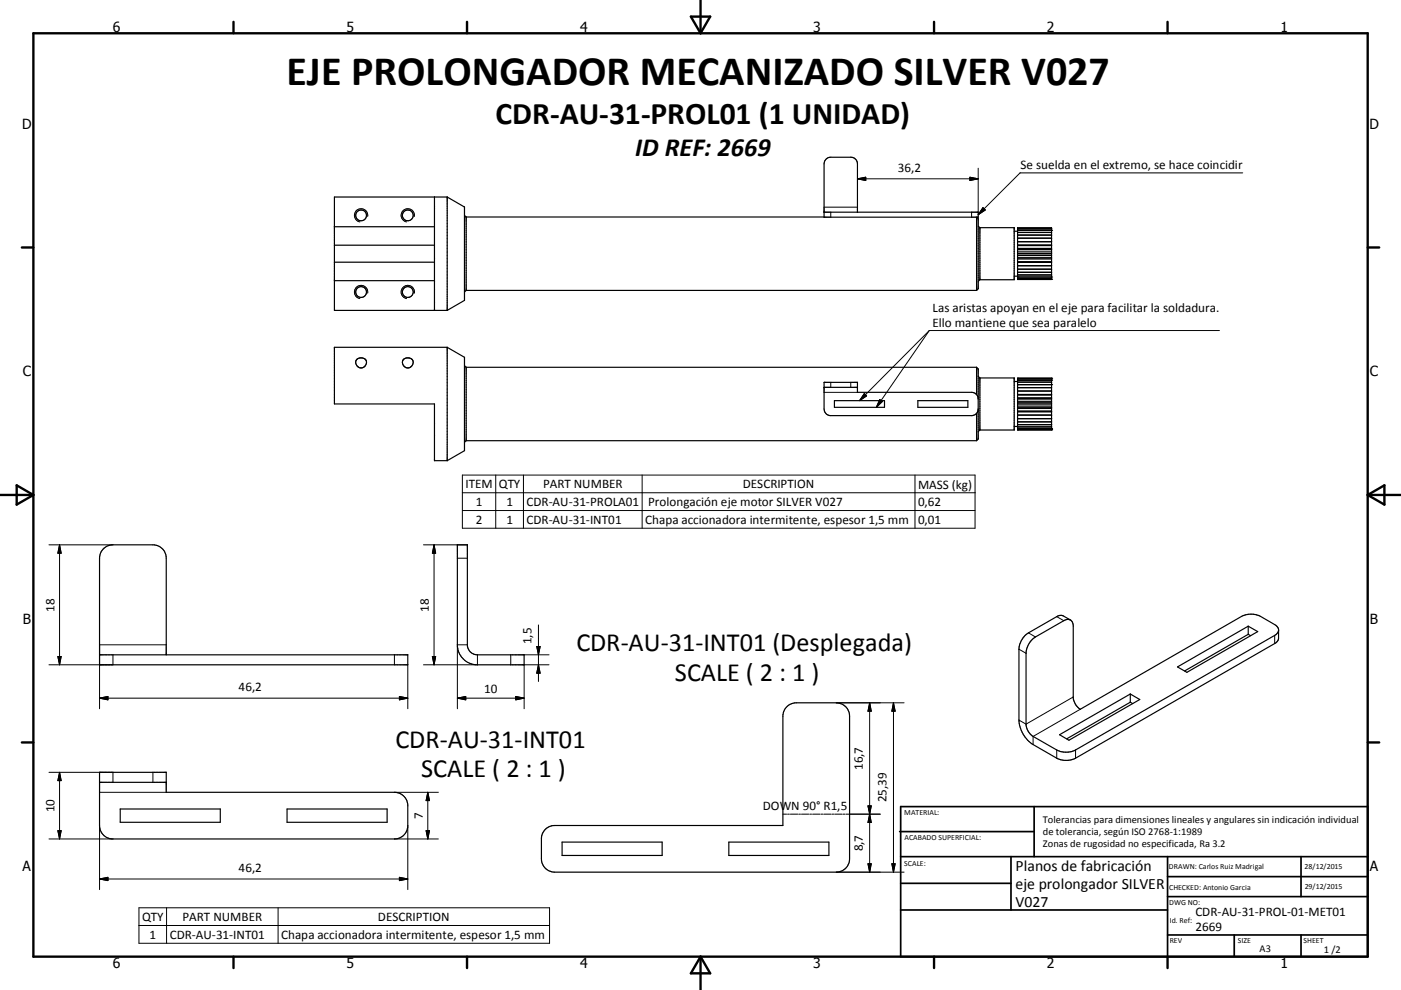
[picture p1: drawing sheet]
<svg xmlns="http://www.w3.org/2000/svg" width="420mm" height="297mm" viewBox="0 0 420 297" stroke-linecap="round" stroke-linejoin="round" font-family="sans-serif">
<g fill="none" stroke="#000" stroke-width=".36">
<path d="M130.3 59.1v34M134.1 59.1l5.2 3v28l-5.2 3M134.1 59.1v34M134.1 59.1h-33.8v34h33.8M100.3 78.7h30M100.3 73.6h30M100.3 68h30M139.3 64.6l.5 .5M139.8 65.1v22M247.1 63.7h46.2v1.5l-153.5-.1M257.1 63.7v-14.5a1.98 1.98 0 0 0-2-2h-6a1.99 1.99 0 0 0-2 2v16M292.8 65.2v21.9"/>
<path d="M292.8 65.2l.5 .4v21l-.5 .5M293.3 67.8l.5 .5M293.8 68.3v15.6M293.8 68.3h10.3v15.6h-10.3M304.1 69.4h1M305.1 68.4h10.2v15.5h-10.2zM305.1 77.3h10.2M305.1 78.6h10.2M305.1 78.5h10.2M305.1 79.7h10.2M305.1 68.4h10.2M305.1 68.7h10.2"/>
<path d="M305.1 69.1h10.2M305.1 69.8h10.2M305.1 69.7h10.2M305.1 70.5h10.2M305.1 71.5h10.2M305.1 72.5h10.2M305.1 73.7h10.2M305.1 73.6h10.2M305.1 74.9h10.2M305.1 76.1h10.2M305.1 78.7h10.2M305.1 77.7h10.2"/>
<path d="M305.1 76.7h10.2M305.1 75.6h10.2M305.1 74.5h10.2M305.1 73.5h10.2M100.3 84.2h30M139.8 87.1l-.5 .5M139.8 87.1h153M293.8 83.9l-.5 .5M304.1 82.9h1M305.1 80.8h10.2M305.1 81.7h10.2M305.1 82.5h10.2"/>
<path d="M305.1 83.1h10.2M305.1 83.5h10.2M305.1 83.8h10.2M107.1 107.7a1.57 1.57 0 0 1 2.2 0 1.57 1.57 0 0 1 .1 2.2 1.57 1.57 0 0 1-2.2 0 1.57 1.57 0 0 1-.1-2.2zM120.9 107.9a1.58 1.58 0 0 1 2.4-.2 1.58 1.58 0 0 1-.2 2.4 1.6 1.6 0 0 1-2-.2 1.6 1.6 0 0 1-.2-2zM134.1 104.2l5.2 3v28l-5.2 3M134.1 104.2v34M134.1 104.2h-33.8v17h30v17h3.8M139.3 109.7l.5 .5M139.8 110.2v22M139.8 110.2h153M247.1 116.2h10"/>
<path d="M292.8 110.2v8.2M292.8 110.2l.5 .5v21l-.5 .5M293.3 119.7a1.98 1.98 0 0 0-2-2h-34.2v-3h-10v8a2.02 2.02 0 0 0 2 2h42.2a1.97 1.97 0 0 0 2-2M293.3 112.9l.5 .5M293.8 113.4v15.6M293.8 113.4h10.3v15.6h-10.3M304.1 114.5h1M305.1 113.5h10.2v15.5h-10.2zM305.1 113.7h10.2M305.1 114.1h10.2M305.1 114.7h10.2M305.1 114.6h10.2"/>
<path d="M305.1 115.4h10.2M305.1 116.3h10.2M305.1 117.3h10.2M305.1 118.5h10.2M305.1 118.4h10.2M305.1 119.7h10.2M305.1 119.6h10.2M305.1 119.3h10.2M305.1 118.3h10.2M139.8 132.2l-.5 .5M139.8 132.2h153M250.2 120.2h15v2h-15z"/>
<path d="M275.2 120.2h15v2h-15zM292.8 124v8.2M293.8 129l-.5 .5M304.1 127.9h1M305.1 120.9h10.2M305.1 122.2h10.2M305.1 122.1h10.2M305.1 123.3h10.2M305.1 124.5h10.2M305.1 125.6h10.2M305.1 126.6h10.2M305.1 127.4h10.2"/>
<path d="M305.1 128.1h10.2M305.1 128h10.2M305.1 128.6h10.2M305.1 128.9h10.2M305.1 123.6h10.2M305.1 122.5h10.2M305.1 121.5h10.2M305.1 120.4h10.2M137.1 163.5h3v30a3 3 0 0 0 3 3h14v2.9h-14a6 6 0 0 1-6-5.9zM29.8 196.5h92.5v2.9h-92.5v-31.9a4 4 0 0 1 4.1-4h11.9a4 4 0 0 1 4 4v29M320.9 186l-2.3-1.3h-1.2l-9.1 5.2a6.3 6.3 0 0 0-2.8 4.9v21.2a9.3 9.3 0 0 0 4.2 7.4l7.1 4.1a6.4 6.4 0 0 0 5.7 0l60-34.6 .8-1.2v-2.8l-.2-.6-.6-.7-4.6-2.7a6.4 6.4 0 0 0-5.7 0l-48.3 27.9a4.7 4.7 0 0 1-2.1-3.4v-21.6a1.73 1.73 0 0 0-.9-1.8 1.73 1.73 0 0 0-2 .2l-8.5 4.9a6.2 6.2 0 0 0-2.8 4.9v21.6a4.9 4.9 0 0 0 2.1 3.3l7.1 4.1a6.3 6.3 0 0 0 5.7 0l59.7-34.4 .8-.7 .3-.8M374.2 190.3l-19 11"/>
<path d="M374.2 187.9v2.4M374.2 190.3l.7 .4M338.9 208.2v2.5M338.9 210.7l.7 .4M338.9 210.7l-19.1 11M353 200.1l21.2-12.2 2.9 1.6-21.3 12.2zM29.8 231.7h20v6h68.4a4 4 0 0 1 4.1 4v6a4 4 0 0 1-4.1 4h-84.3a4 4 0 0 1-4.1-4zM29.8 234.7h20M317.7 220.4l21.2-12.2 2.8 1.7-21.2 12.2zM36 242.7h30v4h-30zM86.1 242.7h30v4h-30zM163.3 249l1.6-1.1 1.4-.2h68.4v-32.8a4 4 0 0 1 4-4h12a4 4 0 0 1 4 4v42.7a4 4 0 0 1-4 4.1h-84.4a4 4 0 0 1-4-4.1v-6.4l.3-1z"/>
<path d="M168.5 252.6h30v4.1h-30zM218.5 252.6h30v4.1h-30z"/>
<circle cx="108.3" cy="64.6" r="1.62"/>
<circle cx="122.3" cy="64.6" r="1.63"/>
<circle cx="108.3" cy="87.6" r="1.63"/>
<circle cx="122.3" cy="87.6" r="1.63"/>
</g>
<g fill="#000">
<circle cx="305.1" cy="69.1" r=".18"/>
<circle cx="315.3" cy="69.1" r=".18"/>
<circle cx="305.1" cy="83.8" r=".18"/>
<circle cx="305.1" cy="83.1" r=".18"/>
<circle cx="315.3" cy="83.1" r=".18"/>
<circle cx="315.3" cy="83.8" r=".18"/>
<circle cx="305.1" cy="113.5" r=".18"/>
<circle cx="305.1" cy="113.7" r=".18"/>
<circle cx="305.1" cy="114.1" r=".18"/>
<circle cx="305.1" cy="115.4" r=".18"/>
<circle cx="315.3" cy="113.5" r=".18"/>
<circle cx="315.3" cy="113.7" r=".18"/>
<circle cx="315.3" cy="114.1" r=".18"/>
<circle cx="315.3" cy="115.4" r=".18"/>
<circle cx="305.1" cy="128.9" r=".18"/>
<circle cx="305.1" cy="129" r=".18"/>
<circle cx="305.1" cy="128.6" r=".18"/>
<circle cx="315.3" cy="128.9" r=".18"/>
<circle cx="315.3" cy="129" r=".18"/>
<circle cx="315.3" cy="128.6" r=".18"/>
</g>
<g fill="none" stroke="#000" stroke-width=".3">
<path d="M257.1 53.6h36.2M257.1 53.6l2.5-.4v1zM290.8 53.2l2.5 .4-2.5 .6zM293.3 50.5v13.2M372.6 51.9h-66.8l-12.5 12.5M110.2 64.9a2 2 0 0 0-1.6-2.3 2 2 0 0 0-2.3 1.7 2 2 0 0 0 1.6 2.3M124.2 64.9a2 2 0 0 0-1.6-2.3 2 2 0 0 0-2.3 1.7 2 2 0 0 0 1.6 2.3M247.1 62.2h10M249.1 63.7v1.5M291.3 63.7v1.5M294.7 62.3l.7 .7-2.1 1.4zM110.2 88a2 2 0 0 0-1.6-2.4 2 2 0 0 0-2.3 1.7 2 2 0 0 0 1.6 2.3"/>
<path d="M124.2 88a2 2 0 0 0-1.6-2.4 2 2 0 0 0-2.3 1.7 2 2 0 0 0 1.6 2.3M278.6 99.2l-20.9 21M278.6 99.2h87M278.6 99.2l-15.9 23M247.1 117.7h10M249.1 114.7v1.5M255.1 114.7v1.5M259.1 118.1l.7 .7-2.1 1.4zM263.8 119.9l.8 .5-1.9 1.8zM138.6 142.5h153.7v16h-153.7zM138.6 147.8h153.7M138.6 153.2h153.7"/>
<path d="M148.6 142.5v16M156.9 142.5v16M192.5 142.5v16M274.3 142.5v16M14.7 163.5h19.2M17.9 163.5v35.9M17.9 163.5l.4 2.5h-1zM127 163.5h13.1M130.1 163.5l.5 2.5h-1zM130.1 163.5v35.9M137.1 167.5h3M17.3 197h1l-.4 2.4z"/>
<path d="M33.9 196.5v2.9h-19.2M49.8 193.5h-20v19.1M118.2 196.5v2.9M122.3 199.4v13.2M129.6 197h1l-.5 2.4zM140.1 193.5h-3v19.1M143.1 196.5v2.9h-16.1M153.1 196.5v2.9M157.1 196.5h7.5M160.9 194h1l-.5 2.5zM161.4 187.5v17M161.4 199.4l.5 2.6h-1z"/>
<path d="M164.6 199.4h-7.5v13.2M305.5 194.8l2.1 1.2M308.3 189.9l2.1 1.2M316.8 185l2.1 1.2M382.2 190.6v2.5M29.8 209.5h92.5M29.8 209.5l2.6-.6v1.1zM119.7 208.9l2.6 .6-2.6 .5zM137.1 209.5h20M137.1 209.5l2.5-.6v1.1zM154.6 208.9l2.5 .6-2.5 .5zM250.7 210.9h20.3"/>
<path d="M260.7 210.9v50.8M260.7 210.9l.5 2.5h-1zM267.9 210.9l.5 2.5h-1zM267.9 210.9v50.8M321.8 209.1l-14.2 8.2-2.1-1.3M323.9 212.8l-14.2 8.1v2.5M14.7 231.7h19.2v3M17.9 231.7v20M17.9 231.7l.4 2.5h-1zM29.8 237.7h20M45.8 231.7v3M118.2 237.7h13.2"/>
<path d="M128.3 237.7v14M128.3 237.7l.5 2.5h-1.1zM316.8 225v2.5M322.5 225v2.5M14.7 251.7h19.2M17.3 249.2h1l-.4 2.5zM29.8 247.7v19.2M118.2 251.7h13.2M122.3 247.7v19.2M127.7 249.2h1.1l-.5 2.5zM234.7 244.3h1.1M236.1 244.3h.6"/>
<path d="M237 244.3h2.2M239.4 244.3h.6M240.3 244.3h2.2M242.8 244.3h.5M243.6 244.3h2.2M246.1 244.3h.6M246.9 244.3h2.3M249.4 244.3h.6M250.3 244.3h2.2M252.8 244.3h.5M253.6 244.3h10.3M260.2 259.1h1l-.5 2.6z"/>
<path d="M260.2 241.8h1l-.5 2.5zM260.7 244.3l.5 2.4h-1zM267.4 259.1h1l-.5 2.6zM29.8 263.7l2.6-.5v1zM29.8 263.7h92.5M41.7 272.3h123.1v10.7h-123.1zM41.7 277.7h123.1M49.9 272.3v10.7M83.4 272.3v10.7M119.7 263.2l2.6 .5-2.6 .5zM250.7 261.7h20.3"/>
</g>
<g fill="none" stroke="#000" stroke-width=".71">
<path d="M10 10h400v277h-400zM70 6.6v3.4M140 6.6v3.4M207.1 5h5.8l-2.9 5zM210 0v10M280 6.6v3.4M350 6.6v3.4M6.6 74.2h3.4M410 74.2h3.5M0 148.5h10M5 145.6l5 2.9-5 2.9zM410 148.5h10.1"/>
<path d="M410 148.5l5.1-2.9v5.8zM6.6 222.7h3.4M410 222.7h3.5M70 287v3.4M140 287v3.4M210 287v10M210 287l2.9 5h-5.8zM280 287v3.4M350 287v3.4"/>
</g>
<g fill="none" stroke="#000" stroke-width=".51">
<path d="M269.7 249.5h40.3M270 242h140v45h-140zM270 257h140M303.1 257v16M310 242v15M350 257v30M390.1 257v12M270 265h33.1M270 273h80M350 269h60M350 263h60M350 280.5h60"/>
<path d="M370 280.5v6.5M390.1 280.5v6.5"/>
</g>
<g fill="#000" stroke="#000" stroke-width=".3">
<path d="M257.1 53.6l2.5-.4v1zM290.8 53.2l2.5 .4-2.5 .6zM294.7 62.3l.7 .7-2.1 1.4zM259.1 118.1l.7 .7-2.1 1.4zM263.8 119.9l.8 .5-1.9 1.8zM17.9 163.5l.4 2.5h-1zM130.1 163.5l.5 2.5h-1zM17.3 197h1l-.4 2.4zM129.6 197h1l-.5 2.4zM160.9 194h1l-.5 2.5zM29.8 209.5l2.6-.6v1.1zM119.7 208.9l2.6 .6-2.6 .5z"/>
<path d="M137.1 209.5l2.5-.6v1.1zM154.6 208.9l2.5 .6-2.5 .5zM161.4 199.4l.5 2.6h-1zM260.7 210.9l.5 2.5h-1zM267.9 210.9l.5 2.5h-1zM17.9 231.7l.4 2.5h-1zM17.3 249.2h1l-.4 2.5zM127.7 249.2h1.1l-.5 2.5zM128.3 237.7l.5 2.5h-1.1zM260.2 259.1h1l-.5 2.6zM260.2 241.8h1l-.5 2.5zM260.7 244.3l.5 2.4h-1z"/>
<path d="M267.4 259.1h1l-.5 2.6zM29.8 263.7l2.6-.5v1zM119.7 263.2l2.6 .5-2.6 .5z"/>
</g>
<text font-size="12.6" x="85.9" y="25.5">EJE PROLONGADOR MECANIZADO SILVER V027</text>
<text font-size="9.4" x="148.6" y="37.3">CDR-AU-31-PROL01 (1 UNIDAD)</text>
<g font-size="7.9">
<text x="190.4" y="46.7">ID REF: 2669</text>
<text x="172.8" y="195.4">CDR-AU-31-INT01 (Desplegada)</text>
<text x="202.4" y="204.4">SCALE ( 2 : 1 )</text>
<text x="118.5" y="224.3">CDR-AU-31-INT01</text>
<text x="126.2" y="233.3">SCALE ( 2 : 1 )</text>
</g>
<g font-size="4.7">
<text x="304.5" y="261.2">Planos de fabricación</text>
<text x="304.5" y="266.6">eje prolongador SILVER</text>
<text x="304.5" y="272">V027</text>
</g>
<g font-size="4.2">
<text x="33.9" y="9.6">6</text>
<text x="103.9" y="9.6">5</text>
<text x="173.9" y="9.6">4</text>
<text x="243.8" y="9.6">3</text>
<text x="313.9" y="9.6">2</text>
<text x="383.9" y="9.6">1</text>
<text x="6.7" y="38.7">D</text>
<text x="410.5" y="38.7">D</text>
<text x="6.9" y="112.9">C</text>
<text x="410.7" y="112.9">C</text>
<text x="6.9" y="187.1">B</text>
<text x="410.7" y="187.1">B</text>
<text x="6.8" y="261.4">A</text>
<text x="410.7" y="261.4">A</text>
<text x="33.9" y="290.4">6</text>
<text x="103.9" y="290.4">5</text>
<text x="173.9" y="290.4">4</text>
<text x="243.8" y="290.4">3</text>
<text x="313.9" y="290.4">2</text>
<text x="383.9" y="290.4">1</text>
</g>
<g font-size="3.9">
<text x="269.2" y="51.6">36,2</text>
<text x="306" y="50.8">Se suelda en el extremo, se hace coincidir</text>
<text x="279.6" y="93.6">Las aristas apoyan en el eje para facilitar la soldadura.</text>
<text x="279.6" y="98.1">Ello mantiene que sea paralelo</text>
<text x="139.5" y="146.5">ITEM</text>
<text x="149.5" y="146.5">QTY</text>
<text x="162.8" y="146.5">PART NUMBER</text>
<text x="222.7" y="146.5">DESCRIPTION</text>
<text x="275.3" y="146.6">MASS (kg)</text>
<text x="142.7" y="151.7">1</text>
<text x="151.8" y="151.7">1</text>
<text x="157.8" y="151.7">CDR-AU-31-PROLA01</text>
<text x="194.3" y="151.9">Prolongación eje motor SILVER V027</text>
<text x="275.3" y="151.7">0,62</text>
<text x="142.7" y="157.1">2</text>
<text x="151.8" y="157.1">1</text>
<text x="157.8" y="157.1">CDR-AU-31-INT01</text>
<text x="193.5" y="157.1">Chapa accionadora intermitente, espesor 1,5 mm</text>
<text x="275.3" y="157.1">0,01</text>
<text x="16.3" y="183.5" transform="rotate(-90 16.3 183.5)">18</text>
<text x="128.6" y="183.5" transform="rotate(-90 128.6 183.5)">18</text>
<text x="159.3" y="193.2" transform="rotate(-90 159.3 193.2)">1,5</text>
<text x="71.5" y="207.3">46,2</text>
<text x="145.1" y="207.9">10</text>
<text x="258.7" y="231.1" transform="rotate(-90 258.7 231.1)">16,7</text>
<text x="16.3" y="243.7" transform="rotate(-90 16.3 243.7)">10</text>
<text x="126.7" y="245.7" transform="rotate(-90 126.7 245.7)">7</text>
<text x="228.7" y="242.9">DOWN 90° R1,5</text>
<text x="265.8" y="240.7" transform="rotate(-90 265.8 240.7)">25,39</text>
<text x="258.7" y="255.4" transform="rotate(-90 258.7 255.4)">8,7</text>
<text x="71.5" y="261.6">46,2</text>
<text x="358.4" y="274.9">CDR-AU-31-PROL-01-MET01</text>
<text x="42.6" y="276.3">QTY</text>
<text x="44.8" y="281.6">1</text>
<text x="50.9" y="281.6">CDR-AU-31-INT01</text>
<text x="54.7" y="276.3">PART NUMBER</text>
<text x="84.3" y="281.7">Chapa accionadora intermitente, espesor 1,5 mm</text>
<text x="113.3" y="276.3">DESCRIPTION</text>
<text x="358.4" y="279.4">2669</text>
</g>
<g font-size="3.1">
<text x="312.7" y="246.8">Tolerancias para dimensiones lineales y angulares sin indicación individual</text>
<text x="312.7" y="250.4">de tolerancia, según ISO 2768-1:1989</text>
<text x="312.7" y="254">Zonas de rugosidad no especificada, Ra 3.2</text>
<text x="377.6" y="285.6">A3</text>
<text x="396.9" y="285.9">1 /2</text>
</g>
<g font-size="2.4">
<text x="271.1" y="244.4">MATERIAL:</text>
<text x="271.2" y="252">ACABADO SUPERFICIAL:</text>
<text x="271.1" y="259.7">SCALE:</text>
<text x="350.4" y="260.8">DRAWN: Carlos Ruiz Madrigal</text>
<text x="391.1" y="260.6">28/12/2015</text>
<text x="350.5" y="267">CHECKED: Antonio Garcia</text>
<text x="391.2" y="266.7">29/12/2015</text>
<text x="350.5" y="271.4">DWG NO:</text>
<text x="350.7" y="276.9">Id. Ref:</text>
<text x="350.7" y="282.8">REV</text>
<text x="371.1" y="282.9">SIZE</text>
<text x="390.8" y="283">SHEET</text>
</g>
</svg>
